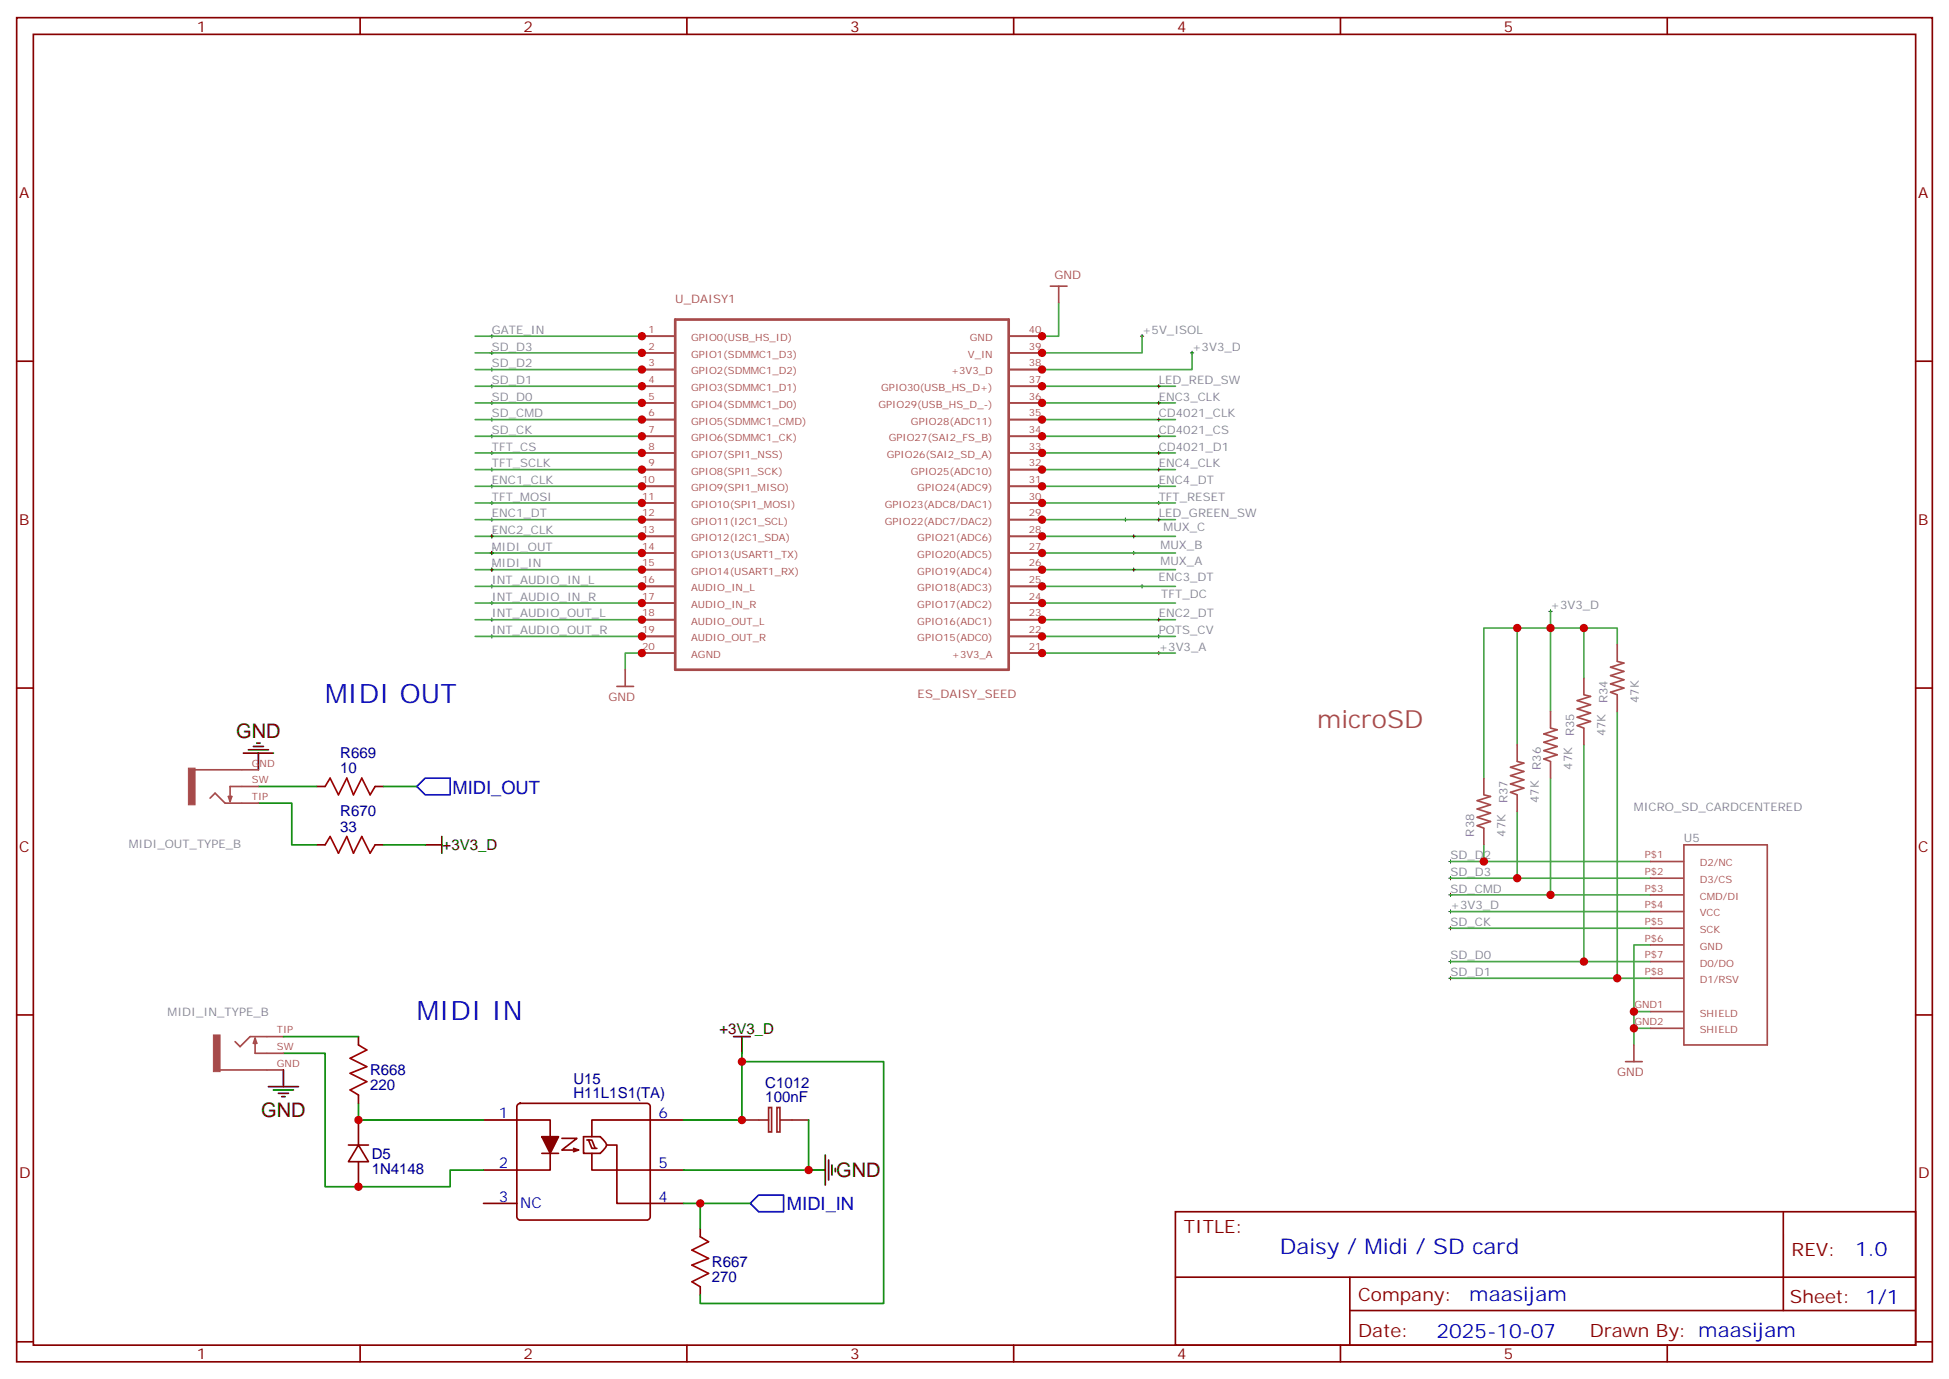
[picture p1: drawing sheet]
<svg xmlns="http://www.w3.org/2000/svg" width="412mm" height="292mm" viewBox="0 0 412 292" stroke-linecap="round" stroke-linejoin="round" font-family="sans-serif">
<g fill="none" stroke="#870000" stroke-width=".35">
<path d="M3.5 3.7h405.4v284.4h-405.4zM7.1 7.3h398.2v277.3h-398.2zM76.2 3.7v3.6M145.3 3.7v3.6M214.5 3.7v3.6M283.6 3.7v3.6M352.8 3.7v3.6M3.5 76.4h3.6M405.3 76.4h3.6M3.5 145.6h3.6M405.3 145.6h3.6M67 166.4h1.8"/>
<path d="M67 178.7h1.8M79.4 166.4h1.7M79.4 178.7h1.7M3.5 214.7h3.6M75.8 219.3v1.8M405.3 214.7h3.6M75.8 231.6v1.8M75.8 236.9v5.3M102.3 236.9h14.1v10.6h-14.1M109.6 233.6l.5-.2h26.8a.71 .71 0 0 1 .7 .7v23.3a.76 .76 0 0 1-.7 .7h-26.8a.76 .76 0 0 1-.7-.7v-23.3zM144.6 236.9h-19.4v3.6M73.7 242.2h4.3"/>
<path d="M75.8 242.2l2.2 3.5h-4.3zM75.8 245.7v5.3M102.3 254.6h7.1M114.7 244h3.5M118.9 240.8h3.2l-3.2 2.5h3.5l-1-.4M122.4 243.3l-1 .3M123.5 240.5h3.5a2.53 2.53 0 0 1 1.3 1.9l-1.3 1.6h-3.5zM124.2 241.2h1l.7 1.7M124.5 241.2l.7 1.7h1.1M125.2 244v3.5h19.4M128.4 242.2h2.1v12.4h14.1M148.2 259.9v1.7"/>
<path d="M248.7 256.3h156.6v28.3h-156.6zM377.3 256.4v20.8M148.2 272.2v1.8M248.7 270.2h156.5M285.6 277.2h119.6M285.6 270.2v14.1M3.5 283.8h3.6M76.2 284.6v3.5M145.3 284.6v3.5M214.5 284.6v3.5M283.6 284.6v3.5M352.8 284.6v3.5"/>
<path d="M405.3 283.8h3.6"/>
</g>
<g fill="none" stroke="#000" stroke-width=".21">
<path d="M103.7 71.1h.7M103.7 74.6h.7M103.7 78.2h.7M104.1 70.8v.7M104.1 74.3v.7M104.1 77.8v.7M241.3 71.1h.7M241.7 70.8v.7M251.9 74.6h.7M252.2 74.3v.7M103.7 99.3h.7M103.7 95.8h.7"/>
<path d="M103.7 92.3h.7M103.7 88.8h.7M103.7 85.2h.7M103.7 81.7h.7M104.1 81.4v.7M104.1 84.9v.7M104.1 88.4v.7M104.1 91.9v.7M104.1 95.5v.7M104.1 99v.7M244.8 99.3h.7M244.8 95.8h.7"/>
<path d="M244.8 92.3h.7M244.8 88.8h.7M244.8 85.2h.7M244.8 81.7h.7M245.2 81.4v.7M245.2 84.9v.7M245.2 88.4v.7M245.2 91.9v.7M245.2 95.5v.7M245.2 99v.7M103.7 117h.7M103.7 102.9h.7"/>
<path d="M103.7 113.5h.7M103.7 109.9h.7M103.7 106.4h.7M104.1 102.5v.7M104.1 106v.8M104.1 109.6v.7M104.1 113.1v.7M104.1 116.6v.7M237.8 109.9h.7M238.1 109.6v.7M239.5 117h.7M239.5 113.5h.7"/>
<path d="M239.9 113.1v.7M239.9 116.6v.7M244.8 102.9h.7M244.8 109.9h.7M244.8 106.4h.7M245.2 102.5v.7M245.2 106v.8M245.2 109.6v.7M103.7 120.5h.7M103.7 134.6h.7M103.7 131.1h.7M103.7 127.6h.7"/>
<path d="M103.7 124h.7M104.1 120.2v.7M104.1 123.7v.7M104.1 127.2v.7M104.1 130.7v.7M104.1 134.3v.7M239.5 120.5h.7M239.9 120.2v.7M241.3 124h.7M241.7 123.7v.7M244.8 134.6h.7M244.8 131.1h.7"/>
<path d="M244.8 138.1h.7M245.2 130.7v.7M245.2 134.3v.7M245.2 137.8v.7M327.7 129.3h.7M328.1 129v.7M306.6 192.8h.7M306.6 196.4h.7M306.6 189.3h.7M306.6 182.2h.7M306.6 185.8h.7M306.9 181.9v.7"/>
<path d="M306.9 185.4v.7M306.9 188.9v.8M306.9 192.5v.7M306.9 196v.7M306.6 203.4h.7M306.6 206.9h.7M306.9 203.1v.7M306.9 206.6v.7"/>
</g>
<g fill="none" stroke="#4aa64a" stroke-width=".35">
<path d="M100.5 71.1h35.3M100.5 78.2h35.3M100.5 74.6h35.3M224 64.1v7h-3.5M241.7 71.1v3.5h-21.2M252.2 74.6v3.6h-31.7M100.5 81.7h35.3M100.5 85.2h35.3M100.5 99.3h35.3M100.5 95.8h35.3M100.5 88.8h35.3M100.5 92.3h35.3"/>
<path d="M220.5 81.7h28.2M220.5 85.2h28.2M220.5 99.3h28.2M220.5 95.8h28.2M220.5 88.8h28.2M220.5 92.3h28.2M100.5 113.5h35.3M100.5 117h35.3M100.5 109.9h35.3M100.5 106.4h35.3M100.5 102.9h35.3M220.5 113.5h28.2"/>
<path d="M220.5 117h28.2M220.5 109.9h28.2M220.5 106.4h28.2M220.5 102.9h28.2M100.5 134.6h35.3M100.5 131.1h35.3M100.5 127.6h35.3M100.5 124h35.3M100.5 120.5h35.3M135.8 138.1h-3.5v3.6M220.5 134.6h28.2M220.5 131.1h28.2"/>
<path d="M220.5 127.6h28.2M220.5 124h28.2M220.5 120.5h28.2M220.5 138.1h28.2M321 132.9v24.7M328.1 129.3v21.2M335.1 132.9v10.5M342.2 136.4v-3.5h-28.2v31.7M335.1 157.6v45.8M342.2 150.5v56.4M314 178.7v3.5M321 171.7v14.1"/>
<path d="M328.1 164.6v24.7M306.9 189.3h42.3M306.9 182.2h42.3M306.9 185.8h42.3M306.9 192.8h42.3M306.9 196.4h42.3M349.2 199.9h-3.5v14.1M306.9 203.4h42.3M306.9 206.9h42.3M345.7 217.5v3.6M349.2 214h-3.5v3.5h3.5"/>
</g>
<g fill="none" stroke="#a64a4a" stroke-width=".35">
<path d="M135.8 71.1h7M135.8 74.6h7M135.8 78.2h7M213.5 71.1h7M213.5 74.6h7M213.5 78.2h7M222.2 60.5h3.6M224 60.5v3.6M135.8 81.7h7M135.8 85.2h7M135.8 88.8h7M135.8 92.3h7"/>
<path d="M135.8 95.8h7M135.8 99.3h7M213.5 81.7h7M213.5 85.2h7M213.5 88.8h7M213.5 92.3h7M213.5 95.8h7M213.5 99.3h7M135.8 102.9h7M135.8 106.4h7M135.8 109.9h7M135.8 113.5h7"/>
<path d="M135.8 117h7M213.5 102.9h7M213.5 106.4h7M213.5 109.9h7M213.5 113.5h7M213.5 117h7M135.8 120.5h7M135.8 124h7M135.8 127.6h7M135.8 131.1h7M135.8 134.6h7M135.8 138.1h7"/>
<path d="M213.5 120.5h7M213.5 124h7M213.5 127.6h7M213.5 131.1h7M213.5 134.6h7M213.5 138.1h7M342.2 139.9l1.4 .4-2.8 .8 2.8 .9-2.8 .9 2.8 .9-2.8 .9 2.8 .9-2.8 .8 1.4 .6M342.2 136.4v3.5M130.5 145.2h3.6M132.3 141.7v3.5M321 157.6v3.4M328.1 154l1.4 .4-2.8 .9 2.8 .8-2.8 .9 2.8 .9-2.8 .9 2.8 .9-2.8 .8 1.4 .6"/>
<path d="M328.1 150.5v3.5M335.1 147l1.4 .3-2.8 .9 2.8 .9-2.8 .9 2.8 .8-2.8 .9 2.8 .9-2.8 .9 1.4 .5M335.1 143.4v3.5M335.1 154.1v3.5M342.2 147v3.5M41.3 162.8h9.9M44.4 168.8l1.1-1 2.1 2.1h3.6M48.3 168.5h.7l-.3 1zM51.2 166.4h-2.5v3.1M51.2 169.9h3.5M51.2 166.4h3.5M51.2 162.8h3.5"/>
<path d="M314 168.1l1.4 .4-2.8 .9 2.8 .9-2.8 .8 2.8 .9-2.8 .9 2.8 .9-2.8 .9 1.4 .5M314 164.6v3.5M314 175.2v3.5M321 161.1l1.4 .3-2.8 .9 2.8 .9-2.8 .9 2.8 .9-2.8 .8 2.8 .9-2.8 .9 1.4 .5M321 168.2v3.5M328.1 161.1v3.5M356.3 178.7h17.6v42.4h-17.6zM349.2 185.8h7M349.2 189.3h7M349.2 199.9h7M349.2 182.2h7M349.2 196.4h7"/>
<path d="M349.2 192.8h7M54 219.6v3.2h2.4M54 219.6l.3 1.1h-.7zM56.4 219.3h-3.5l-2.1 2.1-1.1-1.1M56.5 219.3h3.5M349.2 203.4h7M349.2 206.9h7M349.2 214h7M349.2 217.5h7M46.6 226.3h9.8M56.5 222.8h3.5M56.5 226.3h3.5"/>
<path d="M344 224.6h3.5M345.7 221.1v3.5"/>
</g>
<path d="M142.9 67.6h70.5v74.1h-70.5z" fill="none" stroke="#a64a4a" stroke-width=".56"/>
<path d="M114.7 240.5h3.5l-1.8 3.5z" fill="#870000" stroke="#870000" stroke-width=".35"/>
<path d="M88.2 166.4l1.8-1.8h5.2v3.5h-5.2zM158.7 254.6l1.8-1.8h5.3v3.5h-5.3z" fill="none" stroke="#00f" stroke-width=".35"/>
<path d="M54.7 169.9h7v8.8h5.3M54.7 166.4h12.3M81.1 166.4h7.1M81.1 178.7h8.9M60 219.3h15.8M60 222.8h8.8v28.2h26.4v-3.5h7.1M75.8 233.4v3.5h26.5M157 222.8v14.1h-12.4M157 224.6h30v51.1h-38.8v-1.7M171.1 236.9v10.6h-26.5M144.6 254.6h14.1M148.2 254.6v5.3" fill="none" stroke="#008700" stroke-width=".35"/>
<path d="M68.8 166.4l1-1.8 1.8 3.5 1.8-3.5 1.4 3.5 1.8-3.5 1.7 3.5 1.1-1.7M68.8 178.7l1-1.7 1.8 3.5 1.8-3.5 1.4 3.5 1.8-3.5 1.7 3.5 1.1-1.8M75.8 221.1l1.8 1-3.5 1.8 3.5 1.7-3.5 1.4 3.5 1.8-3.5 1.8 1.7 1M148.2 261.6l1.7 1.1-3.5 1.7 3.5 1.8-3.5 1.4 3.5 1.8-3.5 1.7 1.8 1.1" fill="none" stroke="#a10000" stroke-width=".35"/>
<g fill="none" stroke="#000" stroke-width=".35">
<path d="M51.5 159.3h6.4M52.6 158.6h4.2M53.6 157.9h2.1M54.3 157.2h.7M54.7 159.3v3.5M90 178.7h3.5M93.5 177v3.5M155.2 219.3h3.5M157 219.3v3.5M56.8 229.9h6.3M57.9 230.6h4.2M58.9 231.3h2.1"/>
<path d="M59.6 232h.7M60 226.3v3.6M171.1 247.5h3.5M174.6 244.3v6.4M175.3 245.4v4.2M176 246.5v2.1M176.7 247.2v.7"/>
</g>
<path d="M157 236.9h5.6M162.6 234.3h.7v5.2h-.7zM164.4 234.3h.6v5.2h-.6zM165.1 236.9h6" fill="none" stroke="#8c2424" stroke-width=".35"/>
<g fill="#a64a4a" stroke="#a64a4a" stroke-width=".21">
<path d="M45.2 218.9h1.4v7.8h-1.4z"/>
<path d="M39.9 162.5h1.4v7.8h-1.4z"/>
</g>
<g fill="#c00">
<circle cx="135.8" cy="113.5" r=".88"/>
<circle cx="220.5" cy="113.5" r=".88"/>
<circle cx="220.5" cy="74.6" r=".88"/>
<circle cx="135.8" cy="134.6" r=".88"/>
<circle cx="135.8" cy="131.1" r=".88"/>
<circle cx="135.8" cy="127.6" r=".88"/>
<circle cx="135.8" cy="124" r=".88"/>
<circle cx="220.5" cy="81.7" r=".88"/>
<circle cx="220.5" cy="120.5" r=".88"/>
<circle cx="220.5" cy="117" r=".88"/>
<circle cx="220.5" cy="127.6" r=".88"/>
<circle cx="135.8" cy="109.9" r=".88"/>
<circle cx="135.8" cy="71.1" r=".88"/>
<circle cx="220.5" cy="85.2" r=".88"/>
<circle cx="135.8" cy="106.4" r=".88"/>
<circle cx="135.8" cy="102.9" r=".88"/>
<circle cx="135.8" cy="99.3" r=".88"/>
<circle cx="135.8" cy="95.8" r=".88"/>
<circle cx="220.5" cy="131.1" r=".88"/>
<circle cx="220.5" cy="134.6" r=".88"/>
<circle cx="220.5" cy="124" r=".88"/>
<circle cx="220.5" cy="78.2" r=".88"/>
<circle cx="220.5" cy="102.9" r=".88"/>
<circle cx="220.5" cy="88.8" r=".88"/>
<circle cx="220.5" cy="92.3" r=".88"/>
<circle cx="220.5" cy="95.8" r=".88"/>
<circle cx="220.5" cy="99.3" r=".88"/>
<circle cx="220.5" cy="106.4" r=".88"/>
<circle cx="220.5" cy="109.9" r=".88"/>
<circle cx="220.5" cy="138.1" r=".88"/>
<circle cx="135.8" cy="138.1" r=".88"/>
<circle cx="220.5" cy="71.1" r=".88"/>
<circle cx="135.8" cy="120.5" r=".88"/>
<circle cx="135.8" cy="117" r=".88"/>
<circle cx="135.8" cy="92.3" r=".88"/>
<circle cx="135.8" cy="88.8" r=".88"/>
<circle cx="135.8" cy="85.2" r=".88"/>
<circle cx="135.8" cy="81.7" r=".88"/>
<circle cx="135.8" cy="78.2" r=".88"/>
<circle cx="135.8" cy="74.6" r=".88"/>
<circle cx="335.1" cy="132.9" r=".88"/>
<circle cx="328.1" cy="132.9" r=".88"/>
<circle cx="321" cy="132.9" r=".88"/>
<circle cx="345.7" cy="217.5" r=".88"/>
<circle cx="345.7" cy="214" r=".88"/>
<circle cx="328.1" cy="189.3" r=".88"/>
<circle cx="335.1" cy="203.4" r=".88"/>
<circle cx="342.2" cy="206.9" r=".88"/>
<circle cx="314" cy="182.2" r=".88"/>
<circle cx="321" cy="185.8" r=".88"/>
<circle cx="148.2" cy="254.6" r=".88"/>
<circle cx="157" cy="236.9" r=".88"/>
<circle cx="171.1" cy="247.5" r=".88"/>
<circle cx="157" cy="224.6" r=".88"/>
<circle cx="75.8" cy="236.9" r=".88"/>
<circle cx="75.8" cy="251" r=".88"/>
</g>
<g font-size="5.6" fill="#00f">
<text x="68.8" y="148.7">MIDI OUT</text>
<text x="88.2" y="215.8">MIDI IN</text>
</g>
<text font-size="5.3" fill="#a54b4b" x="278.7" y="154">microSD</text>
<text font-size="4.6" fill="#00f" x="270.8" y="265.4">Daisy / Midi / SD card</text>
<g font-size="4.2">
<text x="50" y="156.1">GND</text>
<text x="55.3" y="236.3">GND</text>
<text x="176.9" y="249">GND</text>
</g>
<g font-size="4.2" fill="#00f">
<text x="392.5" y="265.6">1.0</text>
<text x="310.9" y="275.2">maasijam</text>
<text x="304" y="283">2025-10-07</text>
</g>
<g font-size="3.9" fill="#00f">
<text x="95.7" y="167.9">MIDI_OUT</text>
<text x="166.5" y="256">MIDI_IN</text>
</g>
<g font-size="3.9" fill="#800">
<text x="250.5" y="260.9">TITLE:</text>
<text x="379.1" y="265.6">REV:</text>
<text x="287.4" y="275.1">Company:</text>
<text x="378.7" y="275.7">Sheet: 1/1</text>
<text x="287.4" y="282.8">Date:</text>
<text x="336.4" y="282.9">Drawn By: maasijam</text>
</g>
<g font-size="3.2" fill="#800">
<text x="41.6" y="6.7">1</text>
<text x="110.8" y="6.7">2</text>
<text x="179.9" y="6.7">3</text>
<text x="249.1" y="6.7">4</text>
<text x="318.2" y="6.7">5</text>
<text x="4.1" y="41.8">A</text>
<text x="405.9" y="41.8">A</text>
<text x="4.1" y="111">B</text>
<text x="405.9" y="111">B</text>
<text x="4.1" y="180.1">C</text>
<text x="405.9" y="180.1">C</text>
<text x="4.1" y="249.3">D</text>
<text x="405.9" y="249.3">D</text>
<text x="41.6" y="287.5">1</text>
<text x="110.8" y="287.5">2</text>
<text x="179.9" y="287.5">3</text>
<text x="249.1" y="287.5">4</text>
<text x="318.2" y="287.5">5</text>
</g>
<g font-size="3.2" fill="#000080">
<text x="72" y="160.3">R669</text>
<text x="72" y="163.5">10</text>
<text x="72" y="172.7">R670</text>
<text x="72" y="175.9">33</text>
<text x="78.3" y="227.5">R668</text>
<text x="78.3" y="230.7">220</text>
<text x="121.3" y="232.2">H11L1S1(TA)</text>
<text x="121.3" y="229.3">U15</text>
<text x="161.9" y="233.2">100nF</text>
<text x="161.9" y="230.1">C1012</text>
<text x="78.7" y="245.1">D5</text>
<text x="78.7" y="248.3">1N4148</text>
<text x="150.6" y="268">R667</text>
<text x="150.6" y="271.3">270</text>
</g>
<g font-size="3.2">
<text x="93.7" y="179.8">+3V3_D</text>
<text x="152.2" y="218.7">+3V3_D</text>
</g>
<g font-size="3.2" fill="#00f">
<text x="105.6" y="236.6">1</text>
<text x="139.3" y="236.6">6</text>
<text x="105.6" y="247.2">2</text>
<text x="139.3" y="247.2">5</text>
<text x="105.6" y="254.2">3</text>
<text x="110.1" y="255.6">NC</text>
<text x="139.3" y="254.2">4</text>
</g>
<g font-size="2.5" fill="#a54b4b">
<text x="223.1" y="59">GND</text>
<text x="142.9" y="64.1">U_DAISY1</text>
<text x="128.8" y="148.2">GND</text>
<text x="194.2" y="147.7">ES_DAISY_SEED</text>
<text x="342.2" y="227.6">GND</text>
</g>
<g font-size="2.5" fill="#838383">
<text x="104.1" y="70.6">GATE_IN</text>
<text x="241.7" y="70.6">+5V_ISOL</text>
<text x="104.1" y="77.7">SD_D2</text>
<text x="104.1" y="74.2">SD_D3</text>
<text x="252.2" y="74.2">+3V3_D</text>
<text x="104.1" y="81.2">SD_D1</text>
<text x="245.2" y="81.2">LED_RED_SW</text>
<text x="104.1" y="88.3">SD_CMD</text>
<text x="104.1" y="84.7">SD_D0</text>
<text x="245.2" y="88.3">CD4021_CLK</text>
<text x="245.2" y="84.7">ENC3_CLK</text>
<text x="104.1" y="95.3">TFT_CS</text>
<text x="104.1" y="91.8">SD_CK</text>
<text x="245.2" y="95.3">CD4021_D1</text>
<text x="245.2" y="91.8">CD4021_CS</text>
<text x="104.1" y="98.8">TFT_SCLK</text>
<text x="245.2" y="98.8">ENC4_CLK</text>
<text x="104.1" y="105.9">TFT_MOSI</text>
<text x="104.1" y="102.4">ENC1_CLK</text>
<text x="245.2" y="102.4">ENC4_DT</text>
<text x="245.2" y="105.9">TFT_RESET</text>
<text x="104.1" y="113">-</text>
<text x="104.1" y="109.4">ENC1_DT</text>
<text x="104.1" y="113">ENC2_CLK</text>
<text x="245.2" y="109.4">LED_GREEN_SW</text>
<text x="246.2" y="112.4">MUX_C</text>
<text x="104.1" y="116.5">-</text>
<text x="104.1" y="116.5">MIDI_OUT</text>
<text x="245.6" y="116.1">MUX_B</text>
<text x="245.6" y="119.6">MUX_A</text>
<text x="104.1" y="120">-</text>
<text x="104.1" y="123.5">INT_AUDIO_IN_L</text>
<text x="104.1" y="120">MIDI_IN</text>
<text x="245.1" y="123">ENC3_DT</text>
<text x="104.1" y="130.6">INT_AUDIO_OUT_L</text>
<text x="104.1" y="127.1">INT_AUDIO_IN_R</text>
<text x="245.2" y="130.6">ENC2_DT</text>
<text x="245.7" y="126.5">TFT_DC</text>
<text x="328.1" y="128.8">+3V3_D</text>
<text x="104.1" y="134.1">INT_AUDIO_OUT_R</text>
<text x="245.2" y="134.1">POTS_CV</text>
<text x="245.2" y="137.7">+3V3_A</text>
<text x="340.1" y="148.7" transform="rotate(-90 340.1 148.7)">R34</text>
<text x="346.8" y="148.7" transform="rotate(-90 346.8 148.7)">47K</text>
<text x="333.1" y="155.8" transform="rotate(-90 333.1 155.8)">R35</text>
<text x="339.7" y="155.8" transform="rotate(-90 339.7 155.8)">47K</text>
<text x="326" y="162.8" transform="rotate(-90 326 162.8)">R36</text>
<text x="332.7" y="162.8" transform="rotate(-90 332.7 162.8)">47K</text>
<text x="318.9" y="169.9" transform="rotate(-90 318.9 169.9)">R37</text>
<text x="325.6" y="169.9" transform="rotate(-90 325.6 169.9)">47K</text>
<text x="345.7" y="171.7">MICRO_SD_CARDCENTERED</text>
<text x="27.2" y="179.3">MIDI_OUT_TYPE_B</text>
<text x="311.9" y="177" transform="rotate(-90 311.9 177)">R38</text>
<text x="318.6" y="177" transform="rotate(-90 318.6 177)">47K</text>
<text x="356.3" y="178">U5</text>
<text x="306.9" y="181.8">SD_D2</text>
<text x="306.9" y="185.3">SD_D3</text>
<text x="306.9" y="188.8">SD_CMD</text>
<text x="306.9" y="192.3">+3V3_D</text>
<text x="306.9" y="195.9">SD_CK</text>
<text x="306.9" y="202.9">SD_D0</text>
<text x="306.9" y="206.4">SD_D1</text>
<text x="35.5" y="214.9">MIDI_IN_TYPE_B</text>
</g>
<g font-size="2.1" fill="#a54b4b">
<text x="137.3" y="70.4">1</text>
<text x="217.7" y="70.4">40</text>
<text x="137.3" y="74">2</text>
<text x="137.3" y="77.5">3</text>
<text x="146.2" y="72.2">GPIO0(USB_HS_ID)</text>
<text x="146.2" y="75.7">GPIO1(SDMMC1_D3)</text>
<text x="204.8" y="75.7">V_IN</text>
<text x="205.2" y="72.2">GND</text>
<text x="217.7" y="74">39</text>
<text x="217.7" y="77.5">38</text>
<text x="137.3" y="81">4</text>
<text x="146.2" y="79.2">GPIO2(SDMMC1_D2)</text>
<text x="146.2" y="82.7">GPIO3(SDMMC1_D1)</text>
<text x="186.5" y="82.7">GPIO30(USB_HS_D+)</text>
<text x="201.2" y="79.2">+3V3_D</text>
<text x="217.7" y="81">37</text>
<text x="137.3" y="84.5">5</text>
<text x="137.3" y="88.1">6</text>
<text x="146.2" y="86.3">GPIO4(SDMMC1_D0)</text>
<text x="146.2" y="89.8">GPIO5(SDMMC1_CMD)</text>
<text x="185.9" y="86.3">GPIO29(USB_HS_D_-)</text>
<text x="192.7" y="89.8">GPIO28(ADC11)</text>
<text x="217.7" y="88.1">35</text>
<text x="217.7" y="84.5">36</text>
<text x="137.3" y="91.6">7</text>
<text x="137.3" y="95.1">8</text>
<text x="146.2" y="93.3">GPIO6(SDMMC1_CK)</text>
<text x="188.1" y="93.3">GPIO27(SAI2_FS_B)</text>
<text x="217.7" y="95.1">33</text>
<text x="217.7" y="91.6">34</text>
<text x="137.3" y="98.6">9</text>
<text x="146.2" y="96.9">GPIO7(SPI1_NSS)</text>
<text x="146.2" y="100.4">GPIO8(SPI1_SCK)</text>
<text x="187.7" y="96.9">GPIO26(SAI2_SD_A)</text>
<text x="192.7" y="100.4">GPIO25(ADC10)</text>
<text x="217.7" y="98.6">32</text>
<text x="135.9" y="102.2">10</text>
<text x="135.9" y="105.7">11</text>
<text x="146.2" y="103.9">GPIO9(SPI1_MISO)</text>
<text x="146.2" y="107.4">GPIO10(SPI1_MOSI)</text>
<text x="187.2" y="107.4">GPIO23(ADC8/DAC1)</text>
<text x="194.1" y="103.9">GPIO24(ADC9)</text>
<text x="217.7" y="102.2">31</text>
<text x="217.7" y="105.7">30</text>
<text x="135.9" y="109.2">12</text>
<text x="135.9" y="112.8">13</text>
<text x="146.2" y="111">GPIO11(I2C1_SCL)</text>
<text x="187.2" y="111">GPIO22(ADC7/DAC2)</text>
<text x="217.7" y="112.8">28</text>
<text x="217.7" y="109.2">29</text>
<text x="135.9" y="116.3">14</text>
<text x="135.9" y="119.8">15</text>
<text x="146.2" y="114.5">GPIO12(I2C1_SDA)</text>
<text x="146.2" y="118">GPIO13(USART1_TX)</text>
<text x="194.1" y="114.5">GPIO21(ADC6)</text>
<text x="194.1" y="118">GPIO20(ADC5)</text>
<text x="217.7" y="119.8">26</text>
<text x="217.7" y="116.3">27</text>
<text x="135.9" y="123.3">16</text>
<text x="146.2" y="121.5">GPIO14(USART1_RX)</text>
<text x="146.2" y="125.1">AUDIO_IN_L</text>
<text x="194.1" y="125.1">GPIO18(ADC3)</text>
<text x="194.1" y="121.5">GPIO19(ADC4)</text>
<text x="217.7" y="123.3">25</text>
<text x="135.9" y="126.9">17</text>
<text x="135.9" y="130.4">18</text>
<text x="146.2" y="128.6">AUDIO_IN_R</text>
<text x="194.1" y="128.6">GPIO17(ADC2)</text>
<text x="217.7" y="130.4">23</text>
<text x="217.7" y="126.9">24</text>
<text x="135.9" y="133.9">19</text>
<text x="135.9" y="137.5">20</text>
<text x="146.2" y="132.1">AUDIO_OUT_L</text>
<text x="146.2" y="135.7">AUDIO_OUT_R</text>
<text x="194.1" y="135.7">GPIO15(ADC0)</text>
<text x="194.1" y="132.1">GPIO16(ADC1)</text>
<text x="217.7" y="137.5">21</text>
<text x="217.7" y="133.9">22</text>
<text x="146.2" y="139.2">AGND</text>
<text x="201.4" y="139.2">+3V3_A</text>
<text x="53.3" y="162.1">GND</text>
<text x="53.3" y="165.7">SW</text>
<text x="53.3" y="169.2">TIP</text>
<text x="348.1" y="185.1">P$2</text>
<text x="348.1" y="181.6">P$1</text>
<text x="359.7" y="183.3">D2/NC</text>
<text x="348.1" y="188.6">P$3</text>
<text x="359.7" y="186.8">D3/CS</text>
<text x="359.7" y="190.3">CMD/DI</text>
<text x="348.1" y="195.7">P$5</text>
<text x="348.1" y="192.1">P$4</text>
<text x="359.7" y="197.4">SCK</text>
<text x="359.7" y="193.9">VCC</text>
<text x="348.1" y="202.7">P$7</text>
<text x="348.1" y="199.2">P$6</text>
<text x="359.7" y="200.9">GND</text>
<text x="348.1" y="206.2">P$8</text>
<text x="359.7" y="204.5">D0/DO</text>
<text x="359.7" y="208">D1/RSV</text>
<text x="345.8" y="213.3">GND1</text>
<text x="359.7" y="215">SHIELD</text>
<text x="58.6" y="218.6">TIP</text>
<text x="345.8" y="216.8">GND2</text>
<text x="359.7" y="218.6">SHIELD</text>
<text x="58.6" y="225.6">GND</text>
<text x="58.6" y="222.1">SW</text>
</g>
</svg>
